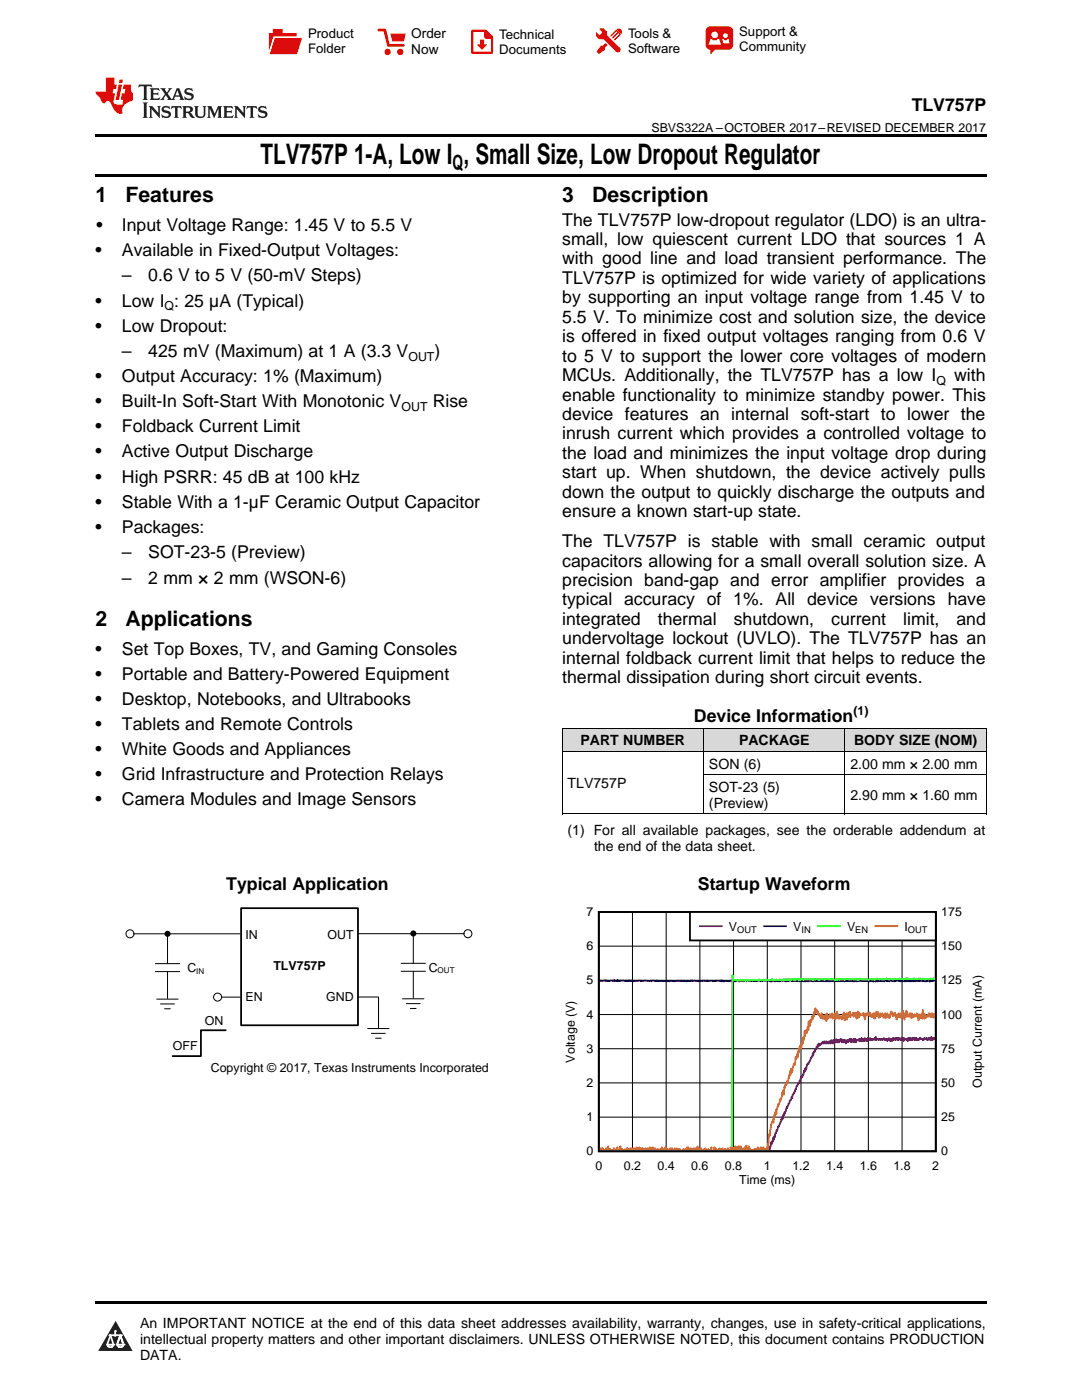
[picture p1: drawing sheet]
<svg xmlns="http://www.w3.org/2000/svg" width="216mm" height="279mm" viewBox="0 0 216 279" stroke-linecap="round" stroke-linejoin="round" font-family="sans-serif">
<g fill="#d8d8d8">
<path d="M112.2 145.3h28.2v4.7h-28.2z"/>
<path d="M140.4 145.3h28.2v4.7h-28.2z"/>
<path d="M168.6 145.3h28.2v4.7h-28.2z"/>
</g>
<path d="M23.1 263.6l3.4 6h-6.9z" fill="#231f20"/>
<path d="M21.4 268.3h1.2l-.3 .6h-.3a.55 .55 0 0 1-.6-.6z" fill-rule="evenodd" fill="#fff"/>
<path d="M21.4 268.3h1.2l-.3 .6h-.3a.55 .55 0 0 1-.6-.6z" fill="none" stroke="#231f20" stroke-width=".34"/>
<path d="M21.4 268.3l1.2 .1-.3 .5h-.5z" fill="none" stroke="#fff" stroke-width=".34"/>
<path d="M23 266.6h.1" fill="none" stroke="#fff" stroke-width=".34"/>
<path d="M23 265.6v1z" fill="#fff"/>
<path d="M23 265.6v1z" fill="none" stroke="#fff" stroke-width=".34"/>
<circle cx="23" cy="265.6" r=".17" fill="#fff"/>
<path d="M21.9 266.5h.1" fill="none" stroke="#fff" stroke-width=".34"/>
<path d="M21.9 266.5h2.3z" fill="#fff"/>
<path d="M21.9 266.5h2.3z" fill="none" stroke="#fff" stroke-width=".34"/>
<circle cx="24.2" cy="266.5" r=".17" fill="#fff"/>
<path d="M23.3 268.3h.1" fill="none" stroke="#fff" stroke-width=".34"/>
<path d="M24 266.5l-.7 1.8z" fill="#fff"/>
<path d="M24 266.5l-.7 1.8z" fill="none" stroke="#fff" stroke-width=".34"/>
<path d="M24 266.5l.7 1.8z" fill="#fff"/>
<path d="M24 266.5l.7 1.8z" fill="none" stroke="#fff" stroke-width=".34"/>
<path d="M24.6 268.3h.1" fill="none" stroke="#fff" stroke-width=".34"/>
<circle cx="21.4" cy="268.3" r=".17" fill="#fff"/>
<path d="M22.1 266.5l-.7 1.8z" fill="#fff"/>
<path d="M22.1 266.5l-.7 1.8z" fill="none" stroke="#fff" stroke-width=".34"/>
<path d="M22.1 266.5l.5 1.8z" fill="#fff"/>
<path d="M22.1 266.5l.5 1.8z" fill="none" stroke="#fff" stroke-width=".34"/>
<circle cx="22.6" cy="268.3" r=".17" fill="#fff"/>
<path d="M23.4 268.3h1.3a.65 .65 0 0 1-.7 .6 .65 .65 0 0 1-.6-.6z" fill-rule="evenodd" fill="#fff"/>
<path d="M23.4 268.3h1.3a.65 .65 0 0 1-.7 .6 .65 .65 0 0 1-.6-.6z" fill="none" stroke="#231f20" stroke-width=".34"/>
<path d="M23.4 268.3h1.3l-.4 .6h-.6z" fill="none" stroke="#fff" stroke-width=".34"/>
<path d="M23.3 268.3h.1" fill="none" stroke="#fff" stroke-width=".34"/>
<circle cx="24.7" cy="268.3" r=".17" fill="#fff"/>
<path d="M19 259.7h177.8v.5h-177.8z" fill="#000"/>
<path d="M112.4 181h84v55.8h-84z" fill-rule="evenodd" fill="#fff"/>
<path d="M119.5 182h67.2v47.8h-67.2z" fill="none" stroke="#000" stroke-width=".36"/>
<g fill="none" stroke="#000" stroke-width=".2">
<path d="M119.5 195.6h67.2M119.5 188.8h67.2M126.2 182v47.8M132.9 182v47.8M139.7 182v47.8M146.4 182v47.8M153.1 182v47.8M159.8 182v47.8M166.6 182v47.8M173.3 182v47.8M180 182v47.8M119.5 216.1h67.2"/>
<path d="M119.5 209.3h67.2M119.5 202.5h67.2M119.5 222.9h67.2"/>
</g>
<path d="M186.5 207.2l-.1 .2-.1-.3-.2 .5-.3-.7v.7l-.2-.5v.5l-.2-.5v.3l-.2-.3v.5l-.1-.2-.1 .2-.2-.5v.3h-.2l-.2-.3-.1 .5-.1-.2v.2l-.1-.2h-.3l-.1-.3-.1 .3-.1-.3-.1 .5-.1-.2-.1 .2-.2-.2-.1 .2-.1-.5-.1 .5-.1-.5v.5l-.2-.5-.1 .3v-.3l-.2 .5-.1-.5-.3 .5v-.5l-.2 .5v-.5l-.2 .5-.1-.5-.1 .7v-.4l-.2 .2v-.2h-.3l-.1 .2-.1-.5-.1 .7-.1-.7-.1 .5v-.2l-.2 .2v-.5l-.2 .5-.3-.5-.1 .5v-.5l-.2 .5-.1-.5-.1 .3-.1-.3-.1 .5-.1-.5-.3 .5-.1-.5-.2 .7-.1-.4h-.2l-.1 .4v-.4l-.2-.3-.1 .5-.1-.2h-.1l-.1 .4v-.4l-.1 .2-.1-.2-.1 .2-.1-.2-.1 .2-.1-.5-.3 .5-.1-.2h-.2l-.1 .2-.1-.2h-.2l-.1 .2-.1-.2h-.2l-.1 .2-.1-.7-.2 .7v-.5l-.4 .5-.1-.2-.2 .2-.2-.2v.2l-.1-.5-.2 .5-.3-.5v.7l-.2-.4-.1 .4-.2-.7-.2 .7-.1-.4v.4l-.2-.4-.1 .4-.1-.7v.3h-.2l-.1 .4-.1-.4v.4l-.1-.4-.1 .2h-.4v.4l-.2-.6-.1 .6v-.6l-.1 .4-.2-.4v.6l-.1-.4-.2 .2-.1-.4-.1 .6-.1-.6-.1 .4-.1-.4-.1 .4-.1-.2-.1 .4v-.4h-.2v.4l-.2-.2v.4l-.1-.6-.1 .4-.1-.4-.1 .2-.1-.2-.1 .4v-.4l-.2 .4-.1-.6-.1 .4-.1-.4-.2 .2-.1 .4-.1-.4-.1 .4-.1-.4-.1 .4-.1-.6-.1 .6-.1-.4-.1 .4-.2-.4v.6l-.1-.6-.2 .6-.2-.6-.2 .6v-.4l-.1 .4-.1-.4-.2 .4v-.2l-.1 .2-.2-.2-.1 .2v-.4l-.1 .4-.1-.2-.1 .2-.1-.4-.1 .4-.1-.2v.2l-.1-.2-.1 .2v-.2l-.6 .7-.1-.5-.1 .7-.1-.5-.2 .7-.1-.2-.3 .9v-.3l-.4 1.1v-.4l-.1 .7-.3 .2-.5 1.3-.1-.2-.2 .2-.1 .8-.1-.2-.1 .7-.1-.5-.5 1.8-.1-.2-.5 1.3h-.2l-.2 .6h-.2l-.1 .7h-.1l-.3 .9-.3 .2v.6l-.2-.2-.1 .7h-.2l-.1 .6h-.2v.5h-.2v.4l-.1-.2-.4 1.3-.1-.2v.6l-.2-.2-.1 .9-.1-.4-.7 1.9h-.1l-.2 .9-.1-.2-.1 .6h-.2l-.3 1.3-.1-.4-.3 1.3-.1-.4-.1 .9-.2 .6-.1-.4-.1 .6M126.7 229.6v-.2v.2M129.3 229.6l.1-.2v.2M133.1 229.6v-.2v.2M135.4 229.6v-.2v.2M137.1 229.6l.1-.2v.2M139.9 229.6l.1-.2v.2M141 229.6v-.2l.1 .2M141.4 229.6v-.2v.2M144 229.6v-.2l.1 .2" fill="none" stroke="#800080" stroke-width=".36"/>
<path d="M186.5 195.8h-.9l-.1 .1-.3-.2-.6 .2-1-.1-.2-.1-1.1 .2-.2-.2-.4 .2-.7-.1-.2-.2-.3 .3-.2-.2-.5 .2-.3-.2-.2 .1h-.6a.33 .33 0 0 1-.6-.2l-.7 .3v-.1h-.3l-.1-.2-.6 .3-.7-.2-.1 .1h-.8v.1l-.3-.2-.2 .2-.2-.2-.6 .2v-.1l-.1 .1-.2-.2-.6 .1-.1-.1-.6 .1-.4-.1-.6 .2-.2-.1h-1.4l-.1-.1-.2 .1-.4-.1v.2l-.6-.2v.1l-.6-.1-.2 .1-.2-.1-.7 .1-.3-.1-.6 .2-.1-.1-.4-.1-.2 .2-.1-.2-.5 .1-.3-.1-.1 .1-.1-.1v.1h-.3l-.3-.1-.8 .2-.6-.2-.4 .2-.5-.2-.1 .2v-.2l-.3 .2-.1-.2-.5 .1-.6-.1h-.8l-.1 .1-.8-.1-.1 .1-.1-.1-.3 .2-.2-.2h-.8h-.3l-.1 .2-.6-.2-.4 .2-.3-.2-.4 .2-1-.2h-.6l-.2 .1-.5-.1-.4 .1-.1-.2-.2 .2-.5-.1-.1 .1-.1-.2-.3 .2-.3-.1-.6 .2-.2-.2-.4 .1-.5-.1-.3 .2-.6-.2-.1 .2-.9-.2-1.5 .2-.2-.2-.2 .2v-.3l-1.7 .2-.1-.1-.9 .1v-.1l-.1 .1-.1-.1-.2 .1-.3-.1-.9 .1-.1-.1-.1 .1-.2-.1-.9 .1-.6-.2v.2l-.6-.1-.2 .2-.1-.2-.2 .1-.1-.1-.2 .1-.1-.1-.1 .1-.4-.1v.1l-.5-.1-.8 .2-.6-.2-.6 .1v-.1l-.1 .1-.1-.1-.1 .1-1.6-.1v.1l-.3-.1-.4 .1-.4-.1-.7 .1-1.7-.1v.1l-.4-.2-.4 .2-.5-.1-.2 .2-.1-.2-.3 .1-.3-.2-.6 .2-.3-.1-.1 .1-.2-.1-.6-.1-.4 .2-.1-.2-.2 .2v-.2l-.1 .2-.5-.2v.2l-.2-.2-.2 .2-.5-.1-.3 .1-.1-.1-.2 .1-.2-.2-.1 .2-.2-.2-.9 .2" fill="none" stroke="#00f" stroke-width=".36"/>
<path d="M186.5 195.3l-.2 .1v-.1l-.3 .2-.6-.2-.1 .2-.2-.2-.3 .1-.2-.1-.1 .2-.1-.2h-.3l-.1 .2-.7-.2-.2 .1-.1-.1-.4 .1-.2-.1-.1 .1-.9 .1-.4-.2-.3 .2v-.2l-.4 .2-.8-.2-1.3 .2v-.2l-.1 .2-.4-.2-.3 .2-.4-.1-.1-.1-.1 .1h-.2l-.4 .1-.1-.1-.7 .1-.3-.2-.5 .2-.3-.2-.3 .2-.1-.1-.5 .1h-.9l-.2-.1-.1 .1h-.3l-.1-.2-.5 .2v-.1l-.3 .1-.2-.1-.2 .1-1.5-.1-.4 .1-.1-.1-.1 .1-.7-.1-.2 .2-.4-.2-.2 .2-.2-.2v.2l-.2-.2-.2 .1-.2-.1-.9 .1v-.2l-.1 .2-.4-.1-.1 .1h-.2l-.1-.2-.3 .2-.3-.2-.3 .3-.7-.2-.6 .2-.4-.2-1 .1-.2-.1-.9 .2-.1-.2-.1 .2-.2-.2h-.5l-.1 .2-.6-.2-.2 .2-.1-.1-.1 .1-.4-.1-.4 .1-.1-.2-.3 .2-.1-.1-.3 .1-1.2-.1-.5 .1-.2-.2-.2 .1-.1 .1-.9-.1-.1 .2-.1-.2-.2 .2-.2-.2-.4 .2-.4-.1-.1-.1-.2 .2v-.2l-.6 .1-.2-.1-.3 .2-.3-.2-.4 .2-.2-.1-.2 .2v-.2l-.4 .2-.2-.2-1.2 .1-.9-.1-.2-1-.1 35" fill="none" stroke="#0f0" stroke-width=".36"/>
<g fill="none" stroke="#f60" stroke-width=".36">
<path d="M186.5 202.6v.3l-.1-.5-.1 .7-.2-.9-.1 .6-.1-.6-.1 .7v-.1l-.2 .1-.1-.7-.1 .6-.1-.6-.1 .7-.2-.3-.2 .5-.1-.3-.1 .3-.1-.7-.1 .9-.1-1.1-.1 .6v-1.3l-.2 1.8v-1.1l-.3 .9-.1-.5-.1 .5-.1-.7-.1 1.2-.1-1.2-.2 .4v-.6l-.2 .7v-.3l-.2 .2-.1-.4-.1 .5-.1-.3-.2 .3v-.3l-.1 .5-.1-.9-.1 .9-.2-.9-.1 .4v-.4l-.1 .7-.1-.3-.1 .2-.1-.4-.1 .5-.1-1.2-.1 1.1-.1-.6-.2 1.3-.3-1.8-.1 1.1v-.4l-.1 .5-.1-.3-.1 .5-.1-.9-.2 .7v-.3l-.1 .3-.1-.7-.1 .7-.2-.3-.1 .9-.3-1.4-.3 .7-.1-.6v.6l-.3-.9v.5l-.1-.5-.3 1.2-.1-.2v.2l-.1-.3-.1 .1v-.3l-.1 .3-.1-.7-.2 .9-.2-.9v.9l-.2-.7-.1 .7-.3-.9-.1 .6-.1-.2-.1 .3-.1-.7-.2 .9-.3-1.2-.1 .9-.1-.9-.3 1.4-.1-1.1-.2 .9v-.9l-.1 .6-.1-.2-.1 .3-.1-.3v.3l-.2-.7-.2 .6v-.7l-.1 .3-.1-.2v.2l-.2-.3v.5l-.1-.2-.1 .2v-.4l-.2 .6v-.4l-.1 1.1-.2-1.3-.1 .6v-.6l-.2 .4-.3-.2-.2 .4-.1-.7-.2 1-.1-1.2-.1 .3-.1-.1-.1 1.2v-.7l-.1-.2-.2 .2v-.5l-.1 .7-.1-.6-.1 .7-.1-.8-.2 .5v-.2l-.4 .5v-1l-.1 .9-.1-.7-.1 .8-.1-.7-.2 1.3-.2-1.3-.2 .2v1.2l-.2-1.5-.1 .8-.2-.3-.1 .9-.1-.6-.1 .2-.2-.3-.1 .5-.1-.7-.1 .7-.1-.9-.1 .5-.1-1v1.2l-.1-.9-.2 1.3-.1-1.3v.4l-.2-.2v.5l-.2-.1-.1 .5-.1-1.1-.1 .7-.2-.3v.5l-.1-.7-.1 .5-.1 .2-.1-.3-.1 .5-.1-.4v.4l-.1-1.1-.1 1.6-.2-1.4v1.1l-.1-.7-.1 .3-.1-.3-.1 .5-.1-.5-.1 .5-.1-1.1-.1 .9-.1-.3-.1 .3-.1-.7-.1 .2-.1-.2-.1 .2v-.7l-.2 .3-.1-.5v-.2l-.1 .4-.2-.7-.3 1.6-.1-.4-.1 .9-.1-.5-.3 1.2v-.5l-.2 1.2v-.9l-.1 .9-.1-.9-.1 1.8-.1-.7-.2 1.2v-.5l-.1 .3-.1-.3-.2 1.2v-1.1l-.2 1.8-.1-.5-.1 1.2-.1-.4-.2 1.3-.1-.4-.1 .7-.1-.7-.3 1.4v-.4l-.1 1.3-.1-.7-.3 1-.1-.3-.1 1.5-.1-.3-.4 1.7-.2-.7-.1 1.1-.1-.7v1l-.1-.3-.4 1.7-.1-.3-.2 .9-.2-.2-.1 .7-.1-.2-.1 1.6-.1-.9-.1 .9-.1-.5-.1 1-.2 .5-.1-.1-.3 1.2-.1-.4v.2l-.4 1.9v-.8l-.3 1.4-.1-.4-.1 .9v-.4l-.1 1.1-.1-.7-.4 1-.2 2.3-.2-.4-.2 3.3M119.7 229.4l.1-.3v.4h.2l.1-.4h.1l.2 .5M120.5 229.6h.1M120.7 229.6h.1M120.8 229.6v-.3l.1 .3M120.9 229.6l.1-.5v.5M121.3 229.6l.1-.8v.7l.2-.2 .1 .2 .1-.2v.3M121.9 229.6h.1M122.3 229.6l.2-.5v.5M122.6 229.6h.1M122.9 229.6l.1-.3 .1 .3M123.1 229.6l.1-.6v.6"/>
<path d="M123.3 229.6h.1M123.6 229.6l.2-.8v.8l.2-.3 .1 .2 .1-.2 .2 .3M124.4 229.6h.1M124.6 229.6h.1M124.7 229.6v-.3v.3M124.8 229.6h.1M125 229.6l.1-.5 .3 .5M125.6 229.6v-.3l.1 .3M125.8 229.6v-.5v.5M125.9 229.6v-.3l.1 .3M126.1 229.6v-.5l.1 .5M126.3 229.6h.1"/>
<path d="M126.4 229.6l.1-.5v.5M126.6 229.6v-.3l.1 .3M126.8 229.6v-.3l.1 .2 .1-.5 .1 .5v-.2l.1 .3M127.3 229.6l.1-.5v.5M127.5 229.6l.1-.6 .1 .6 .1-.3 .1 .3M128 229.6v-.5l.1 .5 .1-.5 .2 .5M128.4 229.6l.1-.3v.3M128.7 229.6l.1-.5 .1 .5M129.1 229.6h.1M129.2 229.6v-.5l.1 .5M129.4 229.6l.2-.1v-.5l.1 .5 .1-.4 .1 .5M129.9 229.6l.3-.6 .1 .6"/>
<path d="M130.6 229.6l.1-.5v.5M130.9 229.6v-.3v.3M131.2 229.6v-.3l.1 .3M131.3 229.6l.2-.3 .2 .3M131.8 229.6l.1-.3v.3M132 229.6l.1-.6 .1 .5 .1-.2 .1 .3M132.4 229.6l.1-.3v.3M132.6 229.6l.1-.5v.5M132.7 229.6l.1-.6 .2 .6M133 229.6h.1M133.2 229.6l.1-.3 .1 .3M133.5 229.6l.1-.3 .1 .2 .1-.4 .1 .4 .2-.4v.5"/>
<path d="M134.3 229.6h.1M134.6 229.6v-.5l.2 .4 .1-.2v.2l.1-.4 .1 .5M135.1 229.6l.2-.3v.3M135.4 229.6l.1-.3 .1 .2 .1-.2 .1 .3M136.1 229.6h.2M136.3 229.6l.1-.3 .1 .3M136.7 229.6l.1-.3 .2 .3M137.1 229.6v-.6l.1 .6M137.3 229.6v-.6v.6M137.5 229.6l.1-.5v.4l.2-.4 .1 .4 .2-.2v.3M138.3 229.6v-.3l.1 .3M138.5 229.6v-.5l.1 .5"/>
<path d="M138.7 229.6h.1M138.8 229.6l.1-.5 .1 .5M139 229.6l.2-.8 .1 .8M139.4 229.6l.1-.3 .1 .3M139.7 229.6h.1M139.9 229.6v-.5l.1 .5M140 229.6h.2M140.4 229.6l.1-.3 .1 .3M140.7 229.6v-.5l.1 .5M140.9 229.6h.2M141.3 229.6v-.3l.1 .3M141.6 229.6h.1"/>
<path d="M141.8 229.6h.1M141.9 229.6v-.6l.1 .6M142.3 229.6h.1M142.5 229.6v-.6l.1 .5 .1-.4 .1 .5M142.9 229.6v-.3l.1 .3M143.1 229.6h.1M143.3 229.6h.1M143.5 229.6l.1-.5v.5M143.8 229.6v-.3l.1 .3M144 229.6l.2-.5v.5M144.3 229.6h.1M144.5 229.6l.1-.3v.3"/>
<path d="M144.7 229.6l.1-.3v.3M145 229.6h.1M145.2 229.6v-.5l.1 .5M145.5 229.6h.1M145.7 229.6l.1-.6 .1 .6M146 229.6l.1-.5 .1 .2 .1-.2 .1 .4 .1-.4 .1 .2 .1-.5 .1 .7 .1-.5 .2 .5 .1-.5 .1 .3 .1-.5 .1 .7 .2-.7v.8l.1-.8v.8l.1-.5 .1 .5M148 229.6h.1M148.2 229.6l.1-.5 .1 .5M148.6 229.6l.2-.8 .1 .8v-1l.2 .9 .1-.2v.3M149.4 229.6v-.8l.1 .8M149.6 229.6v-.5l.1 .4 .3 .1M150.1 229.6h.1"/>
<path d="M150.3 229.6h.1M150.4 229.6l.1-.3 .1 .2 .1-.2v.3M150.8 229.6v-.3l.1 .3M151 229.6v-.3l.1 .2 .1-.5 .1 .6M151.5 229.6l.1-.5 .2 .2v-.3l.1 .6M152.1 229.6l.2-.6 .2 .6M152.6 229.6h.1M152.8 229.6v-.3l.2 .2v-.5l.1 .6"/>
</g>
<path d="M137.7 182h49v5.7h-49z" fill-rule="evenodd" fill="#fff"/>
<path d="M137.7 182h49v5.7h-49z" fill="none" stroke="#000" stroke-width=".36"/>
<path d="M139.7 184.8h4.3" fill="none" stroke="#800080" stroke-width=".36"/>
<path d="M152.5 184.8h4.3" fill="none" stroke="#00f" stroke-width=".36"/>
<path d="M163.2 184.8h4.4" fill="none" stroke="#0f0" stroke-width=".36"/>
<path d="M174.7 184.8h4.3" fill="none" stroke="#f60" stroke-width=".36"/>
<path d="M48.1 181.2h23.3v23.4h-23.3z" fill-rule="evenodd" fill="#fff"/>
<path d="M48.1 181.2h23.3v23.4h-23.3zM45.1 205.6h-5v5.2h-5.7" fill="none" stroke="#000" stroke-width=".35"/>
<g fill="none" stroke="#000" stroke-width=".2">
<path d="M112.2 149.9h84.6M112.2 145.3h84.6M112.2 145.3v17.2M140.4 145.3v17.2M140.4 154.6h56.4M168.6 145.3v17.2M196.8 145.3v17.2M112.2 162.4h84.6M26.7 186.4h21.2M31 192.3h4.9M31 193.9h4.9M31.3 199.4h4.2"/>
<path d="M33.4 186.4v5.9M33.4 193.9v5.4M44.2 199h3.7M71.4 199h4.1v6.1M71.4 186.3h21.2M80 192.3h4.9M80 193.8h4.9M80.3 199.3h4.3M82.5 186.3v6M82.5 193.8v5.4M32 200.4h2.8M32.8 201.3h1.2"/>
<path d="M73.4 205.3h4.2M74.1 206.2h2.8M74.9 207.2h1.2M81.1 200.3h2.7M81.9 201.3h1.1"/>
<circle cx="25.9" cy="186.4" r=".8"/>
<circle cx="43.4" cy="199" r=".8"/>
<circle cx="93.4" cy="186.3" r=".8"/>
</g>
<g fill="#000">
<circle cx="33.4" cy="186.4" r=".61"/>
<circle cx="82.5" cy="186.3" r=".61"/>
</g>
<path d="M19 34.8h177.8v.5h-177.8zM19 26.8h177.8v.6h-177.8zM112.2 162.5h.1zM168.5 162.5h.1zM196.7 162.5h.1z" fill="#000"/>
<path d="M27.7 16.9l-.1 .6 .6-.3h.5v.2v2.2l-.2 .4h1l-.2-.4v-2.2v-.2h.5l.6 .3-.2-.6zM29.9 17.6l.2 .4v1.6l-.2 .4h1.9l.1-.6a1.09 1.09 0 0 1-1.3 .1v-.6h.6l.4 .2v-.7l-.2 .2h-.8v-.6l.2-.1a1.01 1.01 0 0 1 1 .3l-.1-.6zM32 17.6l.9 1.2-1 1.2h.9l-.2-.3 .5-.7 .5 .7-.3 .3h1.7l-.2-.3 .1-.4h1l.1 .4-.2 .3h1l-.3-.4-.7-2h-.5l-1 2.2-.8-1.1 .9-1.1h-.9l.2 .2-.4 .7-.4-.7 .2-.2zM35.4 18l.4 1h-.8zM37 17.7a.66 .66 0 0 0-.2 .8 .66 .66 0 0 0 .6 .4l.7 .2 .1 .2a.8 .8 0 0 1-.7 .4 .8 .8 0 0 1-.7-.5l.1 .8 .2-.2a.94 .94 0 0 0 1.1 .1 .94 .94 0 0 0 .4-.9 1.48 1.48 0 0 0-1.3-.6v-.4a1.1 1.1 0 0 1 1.2 .2l-.2-.6-.2 .1-.5-.1zM28.5 20.4l.2 .4v2.3l-.2 .4h1l-.2-.4v-2.3l.2-.4zM29.7 21.2l.2 .4v1.5l-.2 .4h.8l-.3-.4 .1-1.3 1.6 1.8v-2l.2-.4h-.7l.2 .2v1.1l-1.2-1.3zM32.5 21.3a.66 .66 0 0 0-.2 .8 .66 .66 0 0 0 .6 .4l.6 .2 .2 .2a.8 .8 0 0 1-.8 .4 .8 .8 0 0 1-.7-.5l.2 .7 .2-.1a.94 .94 0 0 0 1 .1 .94 .94 0 0 0 .5-1 1.47 1.47 0 0 0-1.3-.6l-.1-.3a1.1 1.1 0 0 1 1.3 .2l-.2-.6-.2 .1-.5-.2zM34.3 21.2l-.2 .6a.64 .64 0 0 1 .8-.3v1.6l-.2 .4h1l-.3-.4 .1-1.6a.66 .66 0 0 1 .8 .3l-.2-.6zM36.3 21.2l.3 .4v1.5l-.3 .4h1l-.2-.2v-.7h.5l.1 .1a.8 .8 0 0 0 1.2 .7l-1-1a.62 .62 0 0 0 .6-.5 .62 .62 0 0 0-.6-.7zM37.1 21.5h.1a.48 .48 0 0 1 .6 0 .48 .48 0 0 1 .1 .6l-.2 .1-.6 .1zM38.7 21.2l.2 .2a2.29 2.29 0 0 0 .4 2 1.05 1.05 0 0 0 1.7-.7v-1.3l.2-.2h-.8l.2 .4v1.1a.61 .61 0 0 1-.6 .6 .61 .61 0 0 1-.6-.6v-1.1l.3-.4zM41.3 21.2l.3 .4v1.5l-.3 .4h.8l-.2-.4v-1.4l.8 1.9 .9-1.9v1.4l-.2 .4h.9l-.2-.4v-1.5l.2-.4h-.8l-.7 1.5-.6-1.5zM44.5 21.2l.2 .4v1.5l-.2 .4h1.9l.2-.6a1.1 1.1 0 0 1-1.4 .2v-.7h.6l.4 .2v-.6l-.2 .1-.8 .1v-.6l.2-.1a1.02 1.02 0 0 1 1.1 .2l-.2-.5zM46.7 21.2l.2 .4v1.5l-.2 .4h.8l-.3-.4 .1-1.3 1.6 1.8v-2l.2-.4h-.7l.2 .2v1.1l-1.2-1.3zM49.3 21.2l-.1 .6a.64 .64 0 0 1 .8-.3v1.6l-.3 .4h1l-.2-.4v-1.6a.66 .66 0 0 1 .8 .3l-.1-.6zM51.7 21.3a.66 .66 0 0 0-.2 .7 .66 .66 0 0 0 .7 .5l.6 .2 .1 .2a.8 .8 0 0 1-.7 .4 .8 .8 0 0 1-.7-.5l.1 .7 .2-.1a.94 .94 0 0 0 1.1 .1 .94 .94 0 0 0 .4-1 1.48 1.48 0 0 0-1.2-.6l-.1-.3a1.1 1.1 0 0 1 1.2 .2l-.2-.6-.1 .1-.6-.2z" fill="#231f20"/>
<path d="M21.1 15.5v2.8h-2v.4l.9 .9a.96 .96 0 0 0 1 1 .59 .59 0 0 1 .5-.4 .59 .59 0 0 1 .5 .3l.4 .8a1.61 1.61 0 0 0 2.1 1.3 1.63 1.63 0 0 1 1.1-2.2l.9-.3v-1.5a1.6 1.6 0 0 1-.4-1.7h-1.4l-.2 .9h.5l-.2 .8h-.5l-.2 1v.3h.5l-.2 .9h-.7a.74 .74 0 0 1-1-.6l.3-1.6h-.5l.2-.8h.5l.1-.9h-.4v-1.4zM23.7 16.9l-.7 3h.8l.6-3zM23.8 15.9l-.1 .7h.7l.2-.7z" fill="#ee1d23"/>
<g fill="#d60000">
<path d="M54.4 5.8h2v.8h2.8v4.2h-5.5v-4.2h.7z" fill-rule="evenodd"/>
<path d="M54.7 7.5h5.6l-1 3.3h-5.6z" fill-rule="evenodd"/>
</g>
<path d="M54.6 7.4h5.8l-.1 .1h-5.5l-1.1 3.3z" fill-rule="evenodd" fill="#fff"/>
<path d="M54.6 7.4h5.8l-.1 .1h-5.5l-1.1 3.3z" fill="none" stroke="#fff" stroke-width=".2"/>
<path d="M75.6 6h1.2l.7 3.1h3" fill="none" stroke="#d60000" stroke-width=".56"/>
<g fill="#d60000">
<path d="M77.9 6.7h3.1l-.4 1.5h-2.3z" fill-rule="evenodd"/>
<circle cx="77.3" cy="10.4" r=".64"/>
<circle cx="79.9" cy="10.4" r=".64"/>
</g>
<path d="M94.2 6.2h2.7l1.3 1.2v3.1h-4z" fill="none" stroke="#d60000" stroke-width=".44"/>
<g fill="#d60000">
<path d="M95.8 7.9h.8v1h.6l-1 1.1-1-1v-.1h.6z" fill-rule="evenodd"/>
<path d="M96.6 6.2h.3l1.3 1.2v.4h-1.3l-.3-.4z" fill-rule="evenodd"/>
<path d="M119.6 5.7h.9l.6 .6 .1 .7 2.5 2.5-.8 .8-2.3-2.3-1.1-.2-.6-.6v-.8l.7 .6 .5-.4v-.2l-.4-.5z" fill-rule="evenodd"/>
<path d="M119.9 9.1h.4l.5-.5 .4 .4-.5 .5v.4l-1.2 .9-.5-.5z" fill-rule="evenodd"/>
<path d="M123 5.9a.67 .67 0 0 1 .9 0 .67 .67 0 0 1 0 .9z" fill-rule="evenodd"/>
<path d="M123 5.9l.9 .9-1.2 1.2h-.2l.1-.2 .9-.9 .1-.2h-.3l-.9 1h-.2v-.2l.9-1 .1-.2h-.3l-.9 1h-.2v-.2z" fill-rule="evenodd"/>
<circle cx="123.3" cy="9.9" r=".54"/>
</g>
<path d="M121.1 6.3l-.1 .7" fill="none" stroke="#d60000" stroke-width=".2"/>
<g fill="#d60000">
<path d="M141.1 5.5l.6-.2h3.6a.95 .95 0 0 1 1 .9v2.8a.95 .95 0 0 1-1 .9h-3.6a.95 .95 0 0 1-.9-.9v-2.8z" fill-rule="evenodd"/>
<path d="M141.7 9.9h.9l-.7 .9h-.2z" fill-rule="evenodd"/>
</g>
<g fill="#fff">
<path d="M144.3 8.6h1.3z"/>
<path d="M141.8 7.8h.3l.1 .2h.8l.2-.2h.3l.4 1.1h-2.5z" fill-rule="evenodd"/>
<path d="M144.2 7.8h.2l.2 .2h.4l.2-.2h.2l.2 .8h-1.3z" fill-rule="evenodd"/>
<circle cx="142.6" cy="6.9" r=".65"/>
<circle cx="144.8" cy="7.1" r=".48"/>
</g>
<text font-size="5.6" x="52" y="32.8">TLV757P 1-A, Low I , Small Size, Low Dropout Regulator</text>
<g font-size="4.2">
<text x="90.3" y="33.9">Q</text>
<text x="19" y="40.4">1</text>
<text x="25" y="40.4">Features</text>
<text x="112.2" y="40.4">3</text>
<text x="118.2" y="40.4">Description</text>
<text x="19" y="124.9">2</text>
<text x="25" y="124.9">Applications</text>
</g>
<g font-size="3.5">
<text x="181.9" y="22.2">TLV757P</text>
<text x="19.2" y="46.1">•</text>
<text x="24.3" y="46.1">Input Voltage Range: 1.45 V to 5.5 V</text>
<text x="112.2" y="45">The TLV757P low-dropout regulator (LDO) is an ultra-</text>
<text x="19" y="51.1">•</text>
<text x="24.3" y="51.1">Available in Fixed-Output Voltages:</text>
<text x="112.2" y="48.9">small, low quiescent current LDO that sources 1 A</text>
<text x="112.2" y="52.8">with good line and load transient performance. The</text>
<text x="24.3" y="56.2">–</text>
<text x="29.6" y="56.2">0.6 V to 5 V (50-mV Steps)</text>
<text x="112.2" y="56.7">TLV757P is optimized for wide variety of applications</text>
<text x="19" y="61.2">•</text>
<text x="24.3" y="61.2">Low I : 25 µA (Typical)</text>
<text x="112.2" y="60.5">by supporting an input voltage range from 1.45 V to</text>
<text x="112.2" y="64.4">5.5 V. To minimize cost and solution size, the device</text>
<text x="19" y="66.2">•</text>
<text x="24.3" y="66.2">Low Dropout:</text>
<text x="24.3" y="71.3">–</text>
<text x="29.6" y="71.3">425 mV (Maximum) at 1 A (3.3 V</text>
<text x="86.7" y="71.3">)</text>
<text x="112.2" y="68.3">is offered in fixed output voltages ranging from 0.6 V</text>
<text x="19" y="76.3">•</text>
<text x="24.3" y="76.3">Output Accuracy: 1% (Maximum)</text>
<text x="112.2" y="72.2">to 5 V to support the lower core voltages of modern</text>
<text x="112.2" y="76.1">MCUs. Additionally, the TLV757P has a low I</text>
<text x="190.4" y="76.1">with</text>
<text x="19" y="81.3">•</text>
<text x="24.3" y="81.3">Built-In Soft-Start With Monotonic V</text>
<text x="86.4" y="81.3">Rise</text>
<text x="112.2" y="79.9">enable functionality to minimize standby power. This</text>
<text x="112.2" y="83.8">device features an internal soft-start to lower the</text>
<text x="19" y="86.3">•</text>
<text x="24.3" y="86.3">Foldback Current Limit</text>
<text x="112.2" y="87.7">inrush current which provides a controlled voltage to</text>
<text x="19" y="91.3">•</text>
<text x="24.3" y="91.3">Active Output Discharge</text>
<text x="112.2" y="91.6">the load and minimizes the input voltage drop during</text>
<text x="112.2" y="95.5">start up. When shutdown, the device actively pulls</text>
<text x="19" y="96.3">•</text>
<text x="19" y="101.3">•</text>
<text x="24.3" y="96.3">High PSRR: 45 dB at 100 kHz</text>
<text x="24.3" y="101.3">Stable With a 1-µF Ceramic Output Capacitor</text>
<text x="112.2" y="99.3">down the output to quickly discharge the outputs and</text>
<text x="19" y="106.3">•</text>
<text x="24.3" y="106.3">Packages:</text>
<text x="112.2" y="103.2">ensure a known start-up state.</text>
<text x="24.3" y="111.4">–</text>
<text x="29.6" y="111.4">SOT-23-5 (Preview)</text>
<text x="112.2" y="109.2">The TLV757P is stable with small ceramic output</text>
<text x="112.2" y="113.1">capacitors allowing for a small overall solution size. A</text>
<text x="24.3" y="116.5">–</text>
<text x="29.6" y="116.5">2 mm × 2 mm (WSON-6)</text>
<text x="112.2" y="116.9">precision band-gap and error amplifier provides a</text>
<text x="112.2" y="120.8">typical accuracy of 1%. All device versions have</text>
<text x="112.2" y="124.7">integrated</text>
<text x="131.3" y="124.7">thermal</text>
<text x="146.4" y="124.7">shutdown,</text>
<text x="165.9" y="124.7">current</text>
<text x="180.2" y="124.7">limit,</text>
<text x="190.8" y="124.7">and</text>
<text x="19" y="130.6">•</text>
<text x="24.3" y="130.6">Set Top Boxes, TV, and Gaming Consoles</text>
<text x="112.2" y="128.6">undervoltage lockout (UVLO). The TLV757P has an</text>
<text x="19" y="135.6">•</text>
<text x="24.3" y="135.6">Portable and Battery-Powered Equipment</text>
<text x="112.2" y="132.5">internal foldback current limit that helps to reduce the</text>
<text x="112.2" y="136.3">thermal dissipation during short circuit events.</text>
<text x="19" y="140.7">•</text>
<text x="24.3" y="140.7">Desktop, Notebooks, and Ultrabooks</text>
<text x="19" y="145.7">•</text>
<text x="24.3" y="145.7">Tablets and Remote Controls</text>
<text x="138.5" y="144.1">Device Information</text>
<text x="19" y="150.7">•</text>
<text x="19" y="155.7">•</text>
<text x="24.3" y="150.7">White Goods and Appliances</text>
<text x="24.3" y="155.7">Grid Infrastructure and Protection Relays</text>
<text x="19" y="160.7">•</text>
<text x="24.3" y="160.7">Camera Modules and Image Sensors</text>
<text x="45.2" y="177.7">Typical Application</text>
<text x="139.3" y="177.7">Startup Waveform</text>
</g>
<g font-size="2.8">
<text x="115.8" y="148.7">PART NUMBER</text>
<text x="147.5" y="148.7">PACKAGE</text>
<text x="170.4" y="148.7">BODY SIZE (NOM)</text>
<text x="141.5" y="153.4">SON (6)</text>
<text x="169.7" y="153.4">2.00 mm × 2.00 mm</text>
<text x="113.2" y="157.3">TLV757P</text>
<text x="141.5" y="158">SOT-23 (5)</text>
<text x="141.5" y="161.2">(Preview)</text>
<text x="169.7" y="159.6">2.90 mm × 1.60 mm</text>
<text x="113.2" y="166.7">(1) For all available packages, see the orderable addendum at</text>
<text x="118.5" y="169.9">the end of the data sheet.</text>
<text x="27.9" y="265">An IMPORTANT NOTICE at the end of this data sheet addresses availability, warranty, changes, use in safety-critical applications,</text>
<text x="27.9" y="268.2">intellectual property matters and other important disclaimers. UNLESS OTHERWISE NOTED, this document contains PRODUCTION</text>
<text x="27.9" y="271.4">DATA.</text>
</g>
<g font-size="2.7">
<text x="82.1" y="7.7">Order</text>
<text x="82.1" y="10.7">Now</text>
</g>
<g font-size="2.6">
<text x="61.5" y="7.6">Product</text>
<text x="61.5" y="10.6">Folder</text>
<text x="99.6" y="7.8">Technical</text>
<text x="99.6" y="10.8">Documents</text>
<text x="125.3" y="7.6">Tools &amp;</text>
<text x="125.3" y="10.6">Software</text>
<text x="147.5" y="7.2">Support &amp;</text>
<text x="147.5" y="10.2">Community</text>
</g>
<g font-size="2.5">
<text x="130" y="26.3">SBVS322A –OCTOBER 2017–REVISED DECEMBER 2017</text>
<text x="32.8" y="61.9">Q</text>
<text x="81.5" y="72">OUT</text>
<text x="186.9" y="76.8">Q</text>
<text x="80.1" y="82">OUT</text>
<text x="170.3" y="142.7">(1)</text>
<text x="117" y="182.8">7</text>
<text x="145.5" y="185.7">V</text>
<text x="158.3" y="185.7">V</text>
<text x="169" y="185.7">V</text>
<text x="180.5" y="185.7">I</text>
<text x="187.8" y="182.8">175</text>
<text x="49" y="187.4">IN</text>
<text x="65.4" y="187.4">OUT</text>
<text x="117" y="189.6">6</text>
<text x="187.8" y="189.6">150</text>
<text x="37.4" y="194">C</text>
<text x="54.6" y="193.7">TLV757P</text>
<text x="85.5" y="193.9">C</text>
<text x="117" y="196.5">5</text>
<text x="187.8" y="196.5">125</text>
<text x="49" y="199.7">EN</text>
<text x="65.1" y="199.7">GND</text>
<text x="117" y="203.3">4</text>
<text x="187.8" y="203.3">100</text>
<text x="34.5" y="209.5">OFF</text>
<text x="40.9" y="204.5">ON</text>
<text x="42.1" y="213.8">Copyright © 2017, Texas Instruments Incorporated</text>
<text x="114.7" y="212.1" transform="rotate(-90 114.7 212.1)">Voltage (V)</text>
<text x="117" y="210.1">3</text>
<text x="187.8" y="210.1">75</text>
<text x="117" y="216.9">2</text>
<text x="187.8" y="216.9">50</text>
<text x="195.9" y="217.1" transform="rotate(-90 195.9 217.1)">Output Current (mA)</text>
<text x="117" y="223.8">1</text>
<text x="187.8" y="223.8">25</text>
<text x="117" y="230.6">0</text>
<text x="118.8" y="233.4">0</text>
<text x="124.5" y="233.4">0.2</text>
<text x="131.2" y="233.4">0.4</text>
<text x="137.9" y="233.4">0.6</text>
<text x="144.7" y="233.4">0.8</text>
<text x="152.4" y="233.4">1</text>
<text x="158.1" y="233.4">1.2</text>
<text x="164.8" y="233.4">1.4</text>
<text x="171.6" y="233.4">1.6</text>
<text x="178.3" y="233.4">1.8</text>
<text x="186" y="233.4">2</text>
<text x="187.8" y="230.6">0</text>
<text x="147.5" y="236.2">Time (ms)</text>
</g>
<g font-size="1.9">
<text x="147.1" y="186.1">OUT</text>
<text x="159.9" y="186.1">IN</text>
<text x="170.7" y="186.1">EN</text>
<text x="181.2" y="186.1">OUT</text>
</g>
<g font-size="1.6">
<text x="39.2" y="194.3">IN</text>
<text x="87.3" y="194.3">OUT</text>
</g>
</svg>
